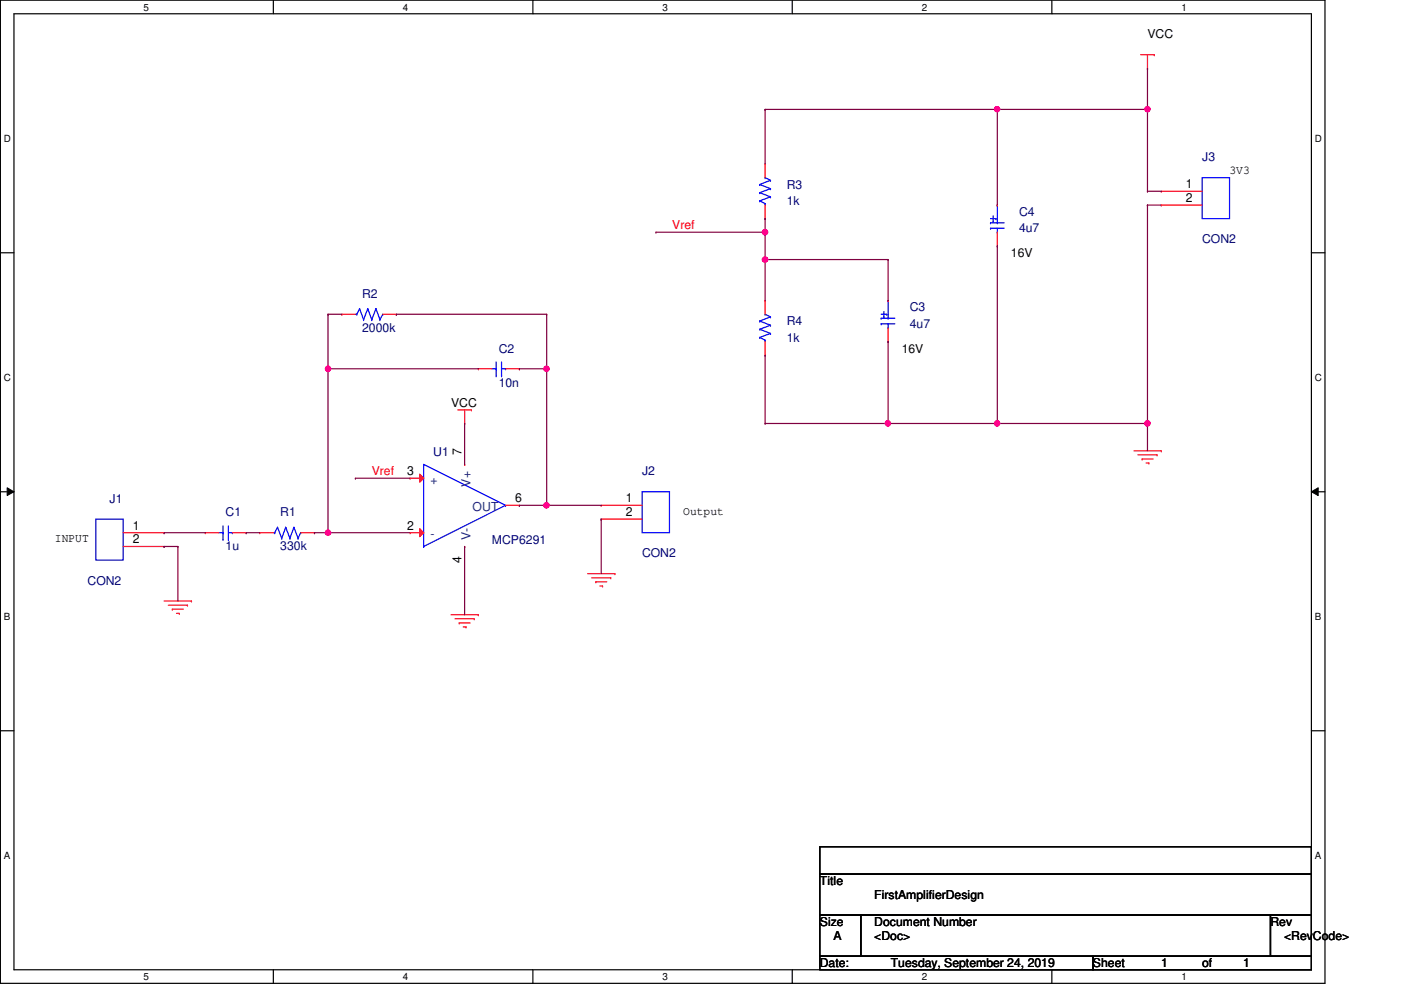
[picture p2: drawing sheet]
<svg xmlns="http://www.w3.org/2000/svg" width="297mm" height="210mm" viewBox="0 0 297 210" stroke-linecap="round" stroke-linejoin="round" font-family="sans-serif">
<path d="M.1 0h280.8v208.5h-280.8zM3 2.9h275v202.7h-275z" fill="none" stroke="#000" stroke-width=".25"/>
<g fill="#fff">
<path d="M30.4 .3h1.2v2.4h-1.2z"/>
<path d="M30.4 205.9h1.2v2.3h-1.2z"/>
</g>
<path d="M58 0v2.9M58 205.6v2.9" fill="none" stroke="#000" stroke-width=".25"/>
<g fill="#fff">
<path d="M85.4 .3h1.2v2.4h-1.2z"/>
<path d="M85.4 205.9h1.2v2.3h-1.2z"/>
</g>
<path d="M113 0v2.9M113 205.6v2.9" fill="none" stroke="#000" stroke-width=".25"/>
<g fill="#fff">
<path d="M140.5 .3h1.1v2.4h-1.1z"/>
<path d="M140.5 205.9h1.1v2.3h-1.1z"/>
</g>
<path d="M168 0v2.9M168 205.6v2.9" fill="none" stroke="#000" stroke-width=".25"/>
<g fill="#fff">
<path d="M195.4 .3h1.2v2.4h-1.2z"/>
<path d="M195.4 205.9h1.2v2.3h-1.2z"/>
</g>
<path d="M223 0v2.9M223 205.6v2.9" fill="none" stroke="#000" stroke-width=".25"/>
<g fill="#fff">
<path d="M250.5 .3h1.1v2.4h-1.1z"/>
<path d="M250.5 205.9h1.1v2.3h-1.1z"/>
<path d="M.8 28.2h1.5v2.4h-1.5z"/>
<path d="M278.8 28.2h1.4v2.4h-1.4z"/>
<path d="M.8 78.9h1.5v2.3h-1.5z"/>
<path d="M278.8 78.9h1.4v2.3h-1.4z"/>
</g>
<path d="M.1 53.6h2.9M278 53.6h2.9" fill="none" stroke="#000" stroke-width=".25"/>
<g fill="#fff">
<path d="M.8 129.6h1.4v2.3h-1.4z"/>
<path d="M278.8 129.6h1.3v2.3h-1.3z"/>
</g>
<path d="M.1 104.3h2.9M278 104.3h2.9" fill="none" stroke="#000" stroke-width=".25"/>
<path d="M1.5 103.4l1.5 .9-1.5 .8zM278 104.3l1.5-.9v1.7z" fill="#000"/>
<path d="M1.5 103.4l1.5 .9-1.5 .8zM278 104.3l1.5-.9v1.7z" fill="none" stroke="#000" stroke-width=".21"/>
<g fill="#fff">
<path d="M.8 180.3h1.4v2.3h-1.4z"/>
<path d="M278.8 180.3h1.3v2.3h-1.3z"/>
</g>
<path d="M.1 154.9h2.9M278 154.9h2.9M173.8 179.5h104.2v5.8h-104.2zM173.8 185.3h104.2v8.7h-104.2zM173.8 194h8.7v8.7h-8.7zM182.5 194h86.9v8.7h-86.9zM269.4 194h8.6v8.7h-8.6zM173.8 202.7h57.9v2.9h-57.9zM231.7 202.7h46.3v2.9h-46.3z" fill="none" stroke="#000" stroke-width=".25"/>
<g fill="none" stroke="#f00" stroke-width=".25">
<path d="M241.8 11.6h2.9M243.3 14.5h.1M243.3 11.6v2.9M244.7 11.6h.1M162.2 34.8h.1M162.2 34.8v2.9M162.2 46.4h.1M162.2 43.5v2.9M72.5 66.6h.1M72.5 66.6h2.8M81.1 66.6h2.9M84 66.6h.1"/>
<path d="M101.4 78.2h.1M101.4 78.2h2.9M107.2 78.2h2.9M110.1 78.2h.1M162.2 63.7h.1M162.2 75.3h.1M162.2 63.7v2.9M162.2 72.4v2.9M97.1 86.9h2.8M98.5 89.8h.1M98.5 86.9v2.9M99.9 86.9h.1"/>
<path d="M240.4 95.6h5.8M241.3 96.4h4M242.1 97.3h.1M242.1 97.3h2.4M243 98.2h.6M243.6 98.2h.1M245.3 96.4h.1M246.2 95.6h.1M43.5 112.9h.1M43.5 112.9h2.9M49.3 112.9h2.9M52.2 112.9h.1"/>
<path d="M55.1 112.9h.1M55.1 112.9h2.9M63.8 112.9h2.9M66.7 112.9h.1M34.8 127.4h5.8M35.7 128.3h4M36.5 129.2h.1M36.5 129.2h2.4M37.4 130h.6M38 130h.1M39.7 128.3h.1M40.6 127.4h.1"/>
<path d="M95.6 130.3h5.8M96.5 131.2h4M97.4 132.1h.1M97.4 132.1h2.3M98.2 132.9h.6M98.8 132.9h.1M100.5 131.2h.1M101.4 130.3h.1M124.6 121.6h5.8M125.4 122.5h4.1M126.3 123.4h.1M126.3 123.4h2.3"/>
<path d="M127.2 124.2h.6M127.8 124.2h.1M129.5 122.5h.1M130.4 121.6h.1"/>
</g>
<g fill="none" stroke="#00f" stroke-width=".25">
<path d="M161.1 39.1h.1M161.1 39.1l2.3 .9M162.2 37.7h.1M162.2 37.7l1.2 .5M163.4 38.2h.1M163.4 38.2l-2.3 .9M161.1 42.6h.1M161.1 40.9h.1M161.1 42.6l1.1 .6M161.1 40.9l2.3 .8M162.2 43.2h.1M162.2 43.2v.3"/>
<path d="M163.4 41.7h.1M163.4 40h.1M163.4 41.7l-2.3 .9M163.4 40l-2.3 .9M75.3 66.6h.3M75.6 66.6h.1M76.2 65.4h.1M76.2 65.4l-.6 1.2M76.2 65.4l.9 2.4M77.1 67.8h.1M78 65.4h.1M78 65.4l-.9 2.4"/>
<path d="M78 65.4l.8 2.4M78.8 67.8h.1M79.7 65.4h.1M79.7 65.4l-.9 2.4M79.7 65.4l.9 2.4M80.6 67.8h.1M81.1 66.6h.1M81.1 66.6l-.5 1.2M104.3 78.2h.9M105.2 79.7h.1M105.2 78.2h.1M105.2 76.8v2.9"/>
<path d="M106.3 79.7h.1M106.3 76.8v2.9M106.3 78.2h.9M107.2 78.2h.1M161.1 71.5h.1M161.1 69.8h.1M161.1 68.1h.1M161.1 71.5l1.1 .6M161.1 69.8l2.3 .9M161.1 68.1l2.3 .9M162.2 66.6h.1M162.2 72.1h.1"/>
<path d="M162.2 72.1v.3M162.2 66.6l1.2 .6M163.4 70.7h.1M163.4 69h.1M163.4 67.2h.1M163.4 70.7l-2.3 .8M163.4 69l-2.3 .8M163.4 67.2l-2.3 .9M89.8 98.5h.1M89.8 98.5l17.4 8.6M89.8 98.5v17.4M46.4 112.9h.9"/>
<path d="M47.3 114.4h.1M47.3 112.9h.1M47.3 111.5v2.9M48.4 114.4h.1M48.4 111.5v2.9M48.4 112.9h.9M49.3 112.9h.1M58 112.9h.2M58.2 112.9h.1M58.8 111.8h.1M58.8 111.8l-.6 1.1M58.8 111.8l.9 2.3"/>
<path d="M59.7 114.1h.1M60.6 111.8h.1M60.6 111.8l-.9 2.3M60.6 111.8l.9 2.3M61.5 114.1h.1M62.3 111.8h.1M62.3 111.8l-.8 2.3M62.3 111.8l.9 2.3M63.2 114.1h.1M63.8 112.9h.1M63.8 112.9l-.6 1.2M89.8 115.9h.1"/>
<path d="M107.2 107.1h.1M107.2 107.1l-17.4 8.8"/>
</g>
<path d="M89 112.1l.8 .8-.8 .9z" fill="#f00"/>
<path d="M86.9 112.9h.1M86.9 112.9h2.9M89 112.1l.8 .8-.8 .9z" fill="none" stroke="#f00" stroke-width=".25"/>
<path d="M89 100.5l.8 .9-.8 .8z" fill="#f00"/>
<g fill="none" stroke="#f00" stroke-width=".25">
<path d="M211.5 43.5h.1M211.5 52.2h.1M211.5 49.2v3M246.2 40.6h.1M246.2 43.5h.1M246.2 40.6h8.7M246.2 43.5h8.7M188.3 63.7h.1M188.3 72.4h.1M188.3 69.5v2.9M98.5 98.5h.1M26.1 112.9h8.7"/>
<path d="M26.1 115.9h8.7M34.8 112.9h.1M34.8 115.9h.1M86.9 101.4h.1M86.9 101.4h2.9M89 100.5l.8 .9-.8 .8zM98.5 115.9h.1M107.2 107.1h2.9M110.1 107.1h.1M127.5 107.1h.1M127.5 110.1h.1M127.5 107.1h8.6"/>
<path d="M127.5 110.1h8.6"/>
</g>
<g fill="none" stroke="#00f" stroke-width=".25">
<path d="M254.9 37.7h5.8v8.7h-5.8zM210 47.2h.1M210 48.4h.1M210 47.2h2.9M210 48.4h2.9M210 46.4h1.2M210.6 46.9h.1M210.6 45.8v1.1M211.2 46.4h.1M211.5 49.2h.1M211.5 47.2h.1M211.5 43.5h.1"/>
<path d="M211.5 43.5v3.7M211.5 48.4v.8M186.8 67.5h.1M186.8 68.7h.1M186.8 67.5h2.9M186.8 68.7h2.9M186.8 66.6h1.2M187.4 67.2h.1M187.4 66v1.2M188 66.6h.1M188.3 69.5h.1M188.3 67.5h.1"/>
<path d="M188.3 63.7h.1M188.3 63.7v3.8M188.3 68.7v.8M20.3 110.1h5.8v8.6h-5.8zM136.1 104.3h5.8v8.6h-5.8z"/>
</g>
<g fill="none" stroke="#7f0040" stroke-width=".25">
<path d="M162.2 23.2h.1M162.2 23.2h49.3M162.2 23.2v11.6M243.3 23.2h.1M243.3 23.2v17.4M162.2 46.4h.1M162.2 46.4v2.8M243.3 40.6h.1M243.3 40.6h2.9M162.2 75.3h.1M162.2 75.3v14.5M162.2 89.8h.1"/>
<path d="M162.2 89.8h26.1"/>
</g>
<circle cx="188.2" cy="89.8" r=".56" fill="#f0f"/>
<circle cx="188.2" cy="89.8" r=".56" fill="none" stroke="#f0f" stroke-width=".25"/>
<path d="M243.3 43.5h.1M243.3 43.5v46.3" fill="none" stroke="#7f0040" stroke-width=".25"/>
<circle cx="243.3" cy="89.8" r=".56" fill="#f0f"/>
<circle cx="243.3" cy="89.8" r=".56" fill="none" stroke="#f0f" stroke-width=".25"/>
<path d="M211.5 52.2h.1M211.5 52.2v37.6M188.3 72.4h.1M188.3 72.4v17.4M188.3 89.8h.1M188.3 89.8h55M211.5 89.8h.1" fill="none" stroke="#7f0040" stroke-width=".25"/>
<circle cx="211.4" cy="89.8" r=".56" fill="#f0f"/>
<circle cx="211.4" cy="89.8" r=".56" fill="none" stroke="#f0f" stroke-width=".25"/>
<path d="M211.5 23.2h.1M211.5 23.2v20.3M211.5 23.2h31.8M162.2 55h.1M162.2 55h26.1M162.2 55v8.7M188.3 55h.1M188.3 55v8.7" fill="none" stroke="#7f0040" stroke-width=".25"/>
<circle cx="243.3" cy="23.2" r=".56" fill="#f0f"/>
<circle cx="243.3" cy="23.2" r=".56" fill="none" stroke="#f0f" stroke-width=".25"/>
<circle cx="211.4" cy="23.2" r=".56" fill="#f0f"/>
<circle cx="211.4" cy="23.2" r=".56" fill="none" stroke="#f0f" stroke-width=".25"/>
<path d="M243.3 14.5h.1M243.3 14.5v8.7M139.1 49.2h.1M139.1 49.2h23.1M243.3 43.5h.1M243.3 43.5h2.9" fill="none" stroke="#7f0040" stroke-width=".25"/>
<circle cx="162.2" cy="49.2" r=".56" fill="#f0f"/>
<circle cx="162.2" cy="49.2" r=".56" fill="none" stroke="#f0f" stroke-width=".25"/>
<path d="M162.2 49.2h.1M162.2 49.2v5.8" fill="none" stroke="#7f0040" stroke-width=".25"/>
<circle cx="162.2" cy="55" r=".56" fill="#f0f"/>
<circle cx="162.2" cy="55" r=".56" fill="none" stroke="#f0f" stroke-width=".25"/>
<g fill="none" stroke="#7f0040" stroke-width=".25">
<path d="M69.6 66.6h.1M69.6 78.2h.1M69.6 66.6h2.9M69.6 66.6v46.3M69.6 78.2h31.8M84 66.6h.1M84 66.6h31.9M110.1 78.2h.1M115.9 66.6h.1M115.9 66.6v11.6h-5.8M98.5 89.8h.1M98.5 89.8v8.7"/>
<path d="M34.8 112.9h.1M34.8 115.9h.1M34.8 112.9h8.7M34.8 115.9h2.9M37.7 115.9h.1M37.7 115.9v11.5M52.2 112.9h.1M52.2 112.9h2.9M66.7 112.9h.1M66.7 112.9h20.2M69.6 112.9h.1M75.3 101.4h.1"/>
<path d="M75.3 101.4h11.6M98.5 115.9h.1M98.5 115.9v14.4M110.1 107.1h.1M110.1 107.1h17.4M115.9 107.1h.1M127.5 110.1h.1M127.5 110.1v11.5"/>
</g>
<circle cx="69.5" cy="112.9" r=".56" fill="#f0f"/>
<circle cx="69.5" cy="112.9" r=".56" fill="none" stroke="#f0f" stroke-width=".25"/>
<circle cx="69.5" cy="78.2" r=".56" fill="#f0f"/>
<circle cx="69.5" cy="78.2" r=".56" fill="none" stroke="#f0f" stroke-width=".25"/>
<path d="M115.9 78.2h.1M115.9 78.2v28.9" fill="none" stroke="#7f0040" stroke-width=".25"/>
<circle cx="115.9" cy="107.1" r=".56" fill="#f0f"/>
<circle cx="115.9" cy="107.1" r=".56" fill="none" stroke="#f0f" stroke-width=".25"/>
<circle cx="115.9" cy="78.2" r=".56" fill="#f0f"/>
<circle cx="115.9" cy="78.2" r=".56" fill="none" stroke="#f0f" stroke-width=".25"/>
<path d="M243.3 89.8h.1M243.3 89.8v5.8" fill="none" stroke="#7f0040" stroke-width=".25"/>
<circle cx="188.2" cy="89.8" r=".56" fill="#f0f"/>
<circle cx="188.2" cy="89.8" r=".56" fill="none" stroke="#f0f" stroke-width=".25"/>
<circle cx="243.3" cy="89.8" r=".56" fill="#f0f"/>
<circle cx="243.3" cy="89.8" r=".56" fill="none" stroke="#f0f" stroke-width=".25"/>
<circle cx="211.4" cy="89.8" r=".56" fill="#f0f"/>
<circle cx="211.4" cy="89.8" r=".56" fill="none" stroke="#f0f" stroke-width=".25"/>
<circle cx="243.3" cy="23.2" r=".56" fill="#f0f"/>
<circle cx="243.3" cy="23.2" r=".56" fill="none" stroke="#f0f" stroke-width=".25"/>
<circle cx="211.4" cy="23.2" r=".56" fill="#f0f"/>
<circle cx="211.4" cy="23.2" r=".56" fill="none" stroke="#f0f" stroke-width=".25"/>
<circle cx="162.2" cy="49.2" r=".56" fill="#f0f"/>
<circle cx="162.2" cy="49.2" r=".56" fill="none" stroke="#f0f" stroke-width=".25"/>
<circle cx="162.2" cy="55" r=".56" fill="#f0f"/>
<circle cx="162.2" cy="55" r=".56" fill="none" stroke="#f0f" stroke-width=".25"/>
<circle cx="69.5" cy="112.9" r=".56" fill="#f0f"/>
<circle cx="69.5" cy="112.9" r=".56" fill="none" stroke="#f0f" stroke-width=".25"/>
<circle cx="69.5" cy="78.2" r=".56" fill="#f0f"/>
<circle cx="69.5" cy="78.2" r=".56" fill="none" stroke="#f0f" stroke-width=".25"/>
<circle cx="115.9" cy="107.1" r=".56" fill="#f0f"/>
<circle cx="115.9" cy="107.1" r=".56" fill="none" stroke="#f0f" stroke-width=".25"/>
<circle cx="115.9" cy="78.2" r=".56" fill="#f0f"/>
<circle cx="115.9" cy="78.2" r=".56" fill="none" stroke="#f0f" stroke-width=".25"/>
<g font-size="2.6">
<text x="243.3" y="8.1">VCC</text>
<text x="251.4" y="39.9">1</text>
<text x="260.7" y="36.8">3V3</text>
<text x="251.4" y="42.8">2</text>
<text x="214.3" y="54.5">16V</text>
<text x="191.2" y="74.8">16V</text>
<text x="95.6" y="86.3">VCC</text>
<text x="86.4" y="100.8">3</text>
<text x="97.9" y="96.4" transform="rotate(-90 97.9 96.4)">7</text>
<text x="109.2" y="106.5">6</text>
<text x="132.7" y="106.5">1</text>
<text x="28.1" y="112.3">1</text>
<text x="86.4" y="112.3">2</text>
<text x="132.7" y="109.4">2</text>
<text x="144.9" y="109.2">Output</text>
<text x="11.6" y="115">INPUT</text>
<text x="28.1" y="115.2">2</text>
<text x="97.9" y="119.3" transform="rotate(-90 97.9 119.3)">4</text>
<text x="173.8" y="187.7">Title</text>
<text x="185.4" y="190.6">FirstAmplifierDesign</text>
<text x="173.8" y="196.3">Size</text>
<text x="185.4" y="196.3">Document Number</text>
<text x="269.4" y="196.3">Rev</text>
<text x="176.7" y="199.3">A</text>
<text x="185.4" y="199.3">&lt;Doc&gt;</text>
<text x="272.2" y="199.3">&lt;RevCode&gt;</text>
<text x="173.8" y="205.1">Date:</text>
<text x="188.8" y="205.1">Tuesday, September 24, 2019</text>
<text x="231.7" y="205.1">Sheet</text>
<text x="246.2" y="205.1">1</text>
<text x="254.9" y="205.1">of</text>
<text x="263.6" y="205.1">1</text>
</g>
<g font-size="2.6" fill="#00007f">
<text x="254.9" y="34.2">J3</text>
<text x="166.8" y="40">R3</text>
<text x="166.8" y="43.5">1k</text>
<text x="216.1" y="45.8">C4</text>
<text x="216.1" y="49.3">4u7</text>
<text x="254.9" y="51.6">CON2</text>
<text x="76.8" y="63.2">R2</text>
<text x="76.8" y="70.4">2000k</text>
<text x="166.8" y="69">R4</text>
<text x="192.9" y="66">C3</text>
<text x="192.9" y="69.5">4u7</text>
<text x="105.7" y="74.8">C2</text>
<text x="166.8" y="72.4">1k</text>
<text x="105.7" y="82">10n</text>
<text x="91.9" y="96.7">U1</text>
<text x="136.1" y="100.8">J2</text>
<text x="23.2" y="106.6">J1</text>
<text x="47.8" y="109.5">C1</text>
<text x="59.4" y="109.5">R1</text>
<text x="47.8" y="116.7">1u</text>
<text x="59.4" y="116.7">330k</text>
<text x="104.3" y="115.3">MCP6291</text>
<text x="136.1" y="118.2">CON2</text>
<text x="18.6" y="124">CON2</text>
</g>
<g font-size="2.6" fill="#f00">
<text x="142.5" y="48.6">Vref</text>
<text x="78.8" y="100.8">Vref</text>
</g>
<g font-size="2.6" fill="#00407f">
<text x="91.3" y="102.6">+</text>
<text x="99.7" y="103.2" transform="rotate(-90 99.7 103.2)">V+</text>
<text x="100.2" y="108.3">OUT</text>
<text x="91.3" y="114.1">-</text>
<text x="99.7" y="114.4" transform="rotate(-90 99.7 114.4)">V-</text>
</g>
<g font-size="2.1">
<text x="30.4" y="2.2">5</text>
<text x="85.4" y="2.2">4</text>
<text x="140.5" y="2.2">3</text>
<text x="195.4" y="2.2">2</text>
<text x="250.5" y="2.2">1</text>
<text x=".8" y="30.1">D</text>
<text x="278.8" y="30.1">D</text>
<text x=".8" y="80.8">C</text>
<text x="278.8" y="80.8">C</text>
<text x=".8" y="131.5">B</text>
<text x="278.8" y="131.5">B</text>
<text x=".8" y="182.2">A</text>
<text x="278.8" y="182.2">A</text>
<text x="30.4" y="207.8">5</text>
<text x="85.4" y="207.8">4</text>
<text x="140.5" y="207.8">3</text>
<text x="195.4" y="207.8">2</text>
<text x="250.5" y="207.8">1</text>
</g>
</svg>
